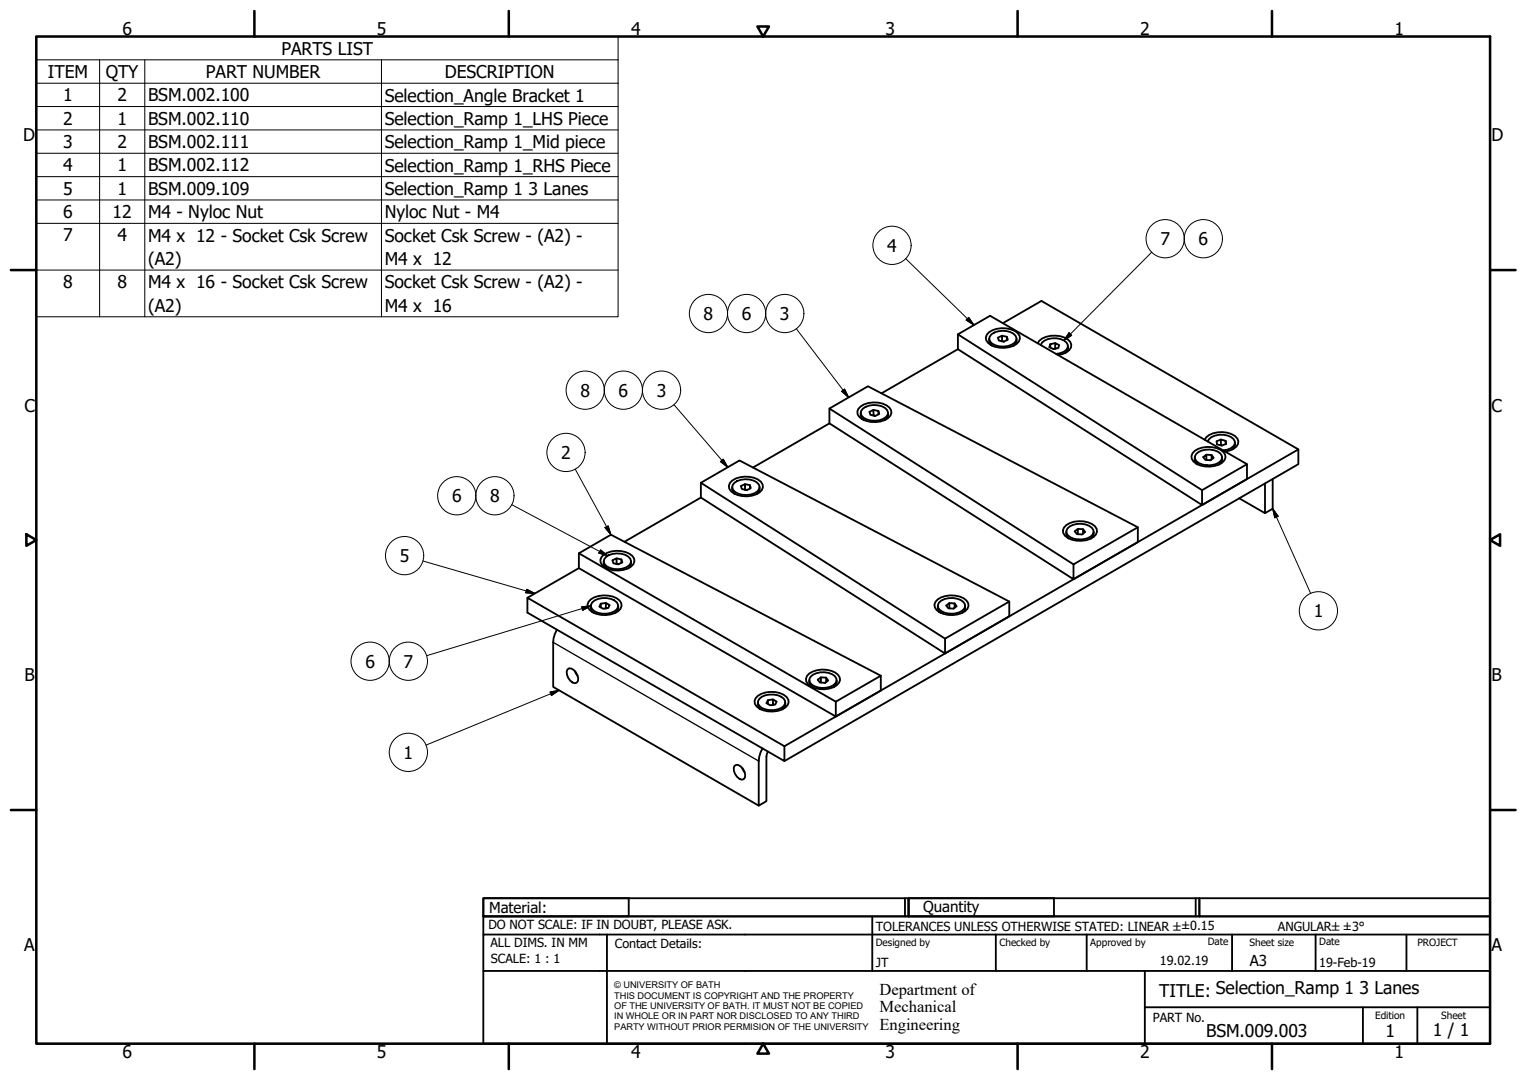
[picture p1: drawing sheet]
<svg xmlns="http://www.w3.org/2000/svg" width="420mm" height="297mm" viewBox="0 0 420 297" stroke-linecap="round" stroke-linejoin="round" font-family="sans-serif">
<!-- layer: Visible (ISO) -->
<g fill="none" stroke="#000" stroke-width=".51">
<path d="M263.6 92l8.8-5.1 70.7 40.8v4l-12.3 7.2M263.6 96l67.2 42.9v-4.1l12.3-7.1M263.6 96v-4l67.2 42.8M263.6 96l-21.1 12.2M272.2 91.3a6.9 6.9 0 0 1 7.9 .4 1.84 1.84 0 0 1-.4 2.9 6.8 6.8 0 0 1-7.9-.3 1.82 1.82 0 0 1 .4-3zM272.2 93.2a1.82 1.82 0 0 0 .8 1.9M272.8 92a5.3 5.3 0 0 1 6.6 .4 1.66 1.66 0 0 1-1.1 2.4 5.3 5.3 0 0 1-5.9-.9l-.2-.6 .1-.7zM275.7 93.8v-1.5l-1.1 .6 .2 .8 1.4 .3M275.7 92.3l1.4 .3v1M275.7 93.8l-.1 .1M275.7 93.8l.5 .2M275.9 88.9l10.7-6.1 70.7 40.8v4.1l-141.5 81.6"/>
<path d="M277.1 92.6l.2 .8-1.1 .6M279.7 93.2a1.88 1.88 0 0 1-.8 1.9M285.5 94.4a6 6 0 0 1 7.4-1.6 2.14 2.14 0 0 1 1.3 3.5l-1.8 1.1-1.3 .2M286.4 94.9a3.3 3.3 0 0 1 3.1-1.8 4.2 4.2 0 0 1 4.3 1.8 2.21 2.21 0 0 1-2.1 2.2l-1.1 .3M289 94.7l-.3 .8 1.1 .5 1.4-.3 .2-.8-1.1-.5v1.4M290.3 94.4l-1.3 .3v.9M290.3 95.8l.1 .1M290.3 95.8l-.4 .2M293.9 95.2a1.91 1.91 0 0 1-.8 1.9M228.2 116.4v-4l10.6-6.2 74.3 38.8v4.1l-17.7 10.2M228.2 116.4l67.2 42.9v-4.1l17.7-10.2M228.2 116.4l-21 12.2"/>
<path d="M228.2 112.4l67.2 42.8M236.8 111.8a6.9 6.9 0 0 1 7.9 .3 1.82 1.82 0 0 1-.4 2.9 6.9 6.9 0 0 1-7.8-.3 1.83 1.83 0 0 1 .3-2.9zM236.8 113.6a1.82 1.82 0 0 0 .8 1.9M237.4 112.4a5.3 5.3 0 0 1 6.7 .4 1.68 1.68 0 0 1-1.1 2.4 5.2 5.2 0 0 1-5.9-.9l-.3-.6 .1-.7zM240.3 114.2v-1.5l-1.1 .6 .3 .8 1.3 .3M240.3 112.7l1.4 .3v1M240.3 114.2v.1M240.3 114.2l.5 .2M241.7 113l.2 .9-1.1 .5M244.3 113.6a1.82 1.82 0 0 1-.8 1.9M192.8 136.8v-4l10.7-6.2 74.2 38.8v4.1l-17.7 10.2M192.8 136.8l67.2 42.9v-4.1l17.7-10.2"/>
<path d="M192.8 136.8l-21 12.2M192.8 132.8l67.2 42.8M201.5 132.2a6.9 6.9 0 0 1 7.9 .3 1.84 1.84 0 0 1-.4 2.9 6.9 6.9 0 0 1-7.9-.3 1.85 1.85 0 0 1 .4-2.9zM201.5 134a1.87 1.87 0 0 0 .8 1.9M202.1 132.8a5.3 5.3 0 0 1 6.6 .4 1.7 1.7 0 0 1-1.1 2.5 5.3 5.3 0 0 1-5.9-.9l-.2-.7 .1-.7zM205 134.6v-1.5l-1.1 .6 .2 .8 1.4 .3M205 133.1l1.4 .3v1M205 134.6l-.1 .1M205 134.6l.5 .2M206.4 133.4l.2 .9-1.1 .5M209 134a1.78 1.78 0 0 1-.8 1.9M328.7 124a6.9 6.9 0 0 1 7.9 .3 1.82 1.82 0 0 1-.3 3 6.9 6.9 0 0 1-7.9-.4 1.85 1.85 0 0 1 .3-2.9z"/>
<path d="M328.7 125.8a1.88 1.88 0 0 0 .9 1.9M329.1 124.9a5.3 5.3 0 0 1 6.7-.2 1.55 1.55 0 0 1-.5 2.6 5.6 5.6 0 0 1-6.1-.4l-.4-.6v-.7zM331.5 121a5.9 5.9 0 0 1 7.4-1.6 2.15 2.15 0 0 1 1.3 3.4l-1.9 1.1-1.2 .3M331.9 125.1h1.5v1.3M332.3 121.4a3.7 3.7 0 0 1 4.3-1.8 3.4 3.4 0 0 1 3.2 1.8 2.19 2.19 0 0 1-2.1 2.3l-1.2 .2M333.4 125.1l.5 .8-.8 .7-1.4-.1-.6-.8 .8-.6v1.4M335.9 120.9l1.3 .3v.9M335.9 122.4l-.1 .1M335.9 122.4l.4 .1M336.3 125.8a1.82 1.82 0 0 1-.8 1.9M337.2 121.2l.2 .9-1.3 .5-1.2-.4-.1-.8 1.1-.5v1.5M339.8 121.7a1.82 1.82 0 0 1-.8 2"/>
<path d="M348.1 133v8.1l-7.1-4M350.2 131.7v8.2l-2.1 1.2M357.3 123.6l-141.5 81.6v4.1l-70.7-40.8v-4.1l70.7 40.8M159.3 156.3v-4.1l8.8-5.1 74.3 38.8v4l-12.4 7.2M159.3 156.3l70.7 40.8v-4.1l12.4-7.1M159.3 156.3l-14.2 8.1M159.3 152.2l70.7 40.8M166.1 152.6a6.9 6.9 0 0 1 7.9 .3 1.84 1.84 0 0 1-.4 2.9 6.9 6.9 0 0 1-7.8-.3 1.84 1.84 0 0 1 .3-2.9zM166.1 154.4a1.82 1.82 0 0 0 .8 1.9M166.7 153.2a5.3 5.3 0 0 1 6.7 .4 1.66 1.66 0 0 1-1.1 2.5 5.3 5.3 0 0 1-5.9-.9l-.3-.7 .1-.7zM169.7 155v-1.4l-1.2 .5 .3 .8 1.3 .3M169.7 153.6l1.3 .3v.9"/>
<path d="M169.7 155l-.2 .1M169.7 155l.4 .2M171 153.9l.2 .8-1.1 .5M173.7 154.4a1.88 1.88 0 0 1-.9 1.9M293.4 144.4a6.9 6.9 0 0 1 7.9 .3 1.85 1.85 0 0 1-.4 3 6.9 6.9 0 0 1-7.9-.4 1.82 1.82 0 0 1 .4-2.9zM293.4 146.2a1.82 1.82 0 0 0 .8 2M293.7 145.3a5.2 5.2 0 0 1 6.7-.2 1.52 1.52 0 0 1-.4 2.6 5.6 5.6 0 0 1-6.1-.4l-.4-.6-.1-.7zM296.6 145.5h1.4v1.3M298 145.5l.6 .8-.9 .7-1.4-.1-.6-.8 .9-.6v1.4M300.9 146.2a1.91 1.91 0 0 1-.8 2M153.2 173.2l-.9 2.3-.1 1.2v12.2l56.6 32.7M162.6 164.8a6.9 6.9 0 0 1 7.9 .3 1.86 1.86 0 0 1-.4 3 6.8 6.8 0 0 1-7.9-.3 1.82 1.82 0 0 1 .4-3z"/>
<path d="M162.6 166.6a1.78 1.78 0 0 0 .8 2M163 165.7a5.3 5.3 0 0 1 6.7 0 1.57 1.57 0 0 1-.7 2.5 5.5 5.5 0 0 1-6-.6l-.4-.6v-.7zM165.3 166l-.3 .8 1 .6 1.4-.2 .3-.8-1-.6v1.5M166.7 165.8l-1.4 .2v1.1M166.7 167.3h.1M166.7 167.3l-.2 .1M170.1 166.6a1.84 1.84 0 0 1-.8 2M258 164.8a6.9 6.9 0 0 1 7.9 .3 1.84 1.84 0 0 1-.3 3 6.8 6.8 0 0 1-7.9-.3 1.82 1.82 0 0 1 .3-3zM258 166.6a1.78 1.78 0 0 0 .8 2M258.4 165.7a5.3 5.3 0 0 1 6.7-.1 1.54 1.54 0 0 1-.5 2.5 5.6 5.6 0 0 1-6.1-.4l-.4-.6v-.7zM261.2 165.9l1.5 .1v1.2M262.7 166l.5 .7-.8 .7-1.5-.1-.5-.8 .8-.6v1.4"/>
<path d="M265.6 166.6a1.78 1.78 0 0 1-.8 2M156.1 184.1l.5-.3a2.96 2.96 0 0 1 2.4 3.5l-.3 .5a1.95 1.95 0 0 1-2.4-1.4l-.4-1.7zM158.2 184.6l.7 1.3M208.5 191.4a6.9 6.9 0 0 1 7.9 .3 1.82 1.82 0 0 1-.3 2.9 6.9 6.9 0 0 1-7.9-.3 1.85 1.85 0 0 1 .3-2.9zM208.5 193.2a1.91 1.91 0 0 0 .8 1.9M209 192.2a5.4 5.4 0 0 1 6.7 0 1.58 1.58 0 0 1-.7 2.5 5.6 5.6 0 0 1-6-.5l-.4-.7v-.7zM211.3 192.6l-.4 .8 1 .6 1.4-.2 .4-.8-1-.6v1.4M212.7 192.4l-1.4 .2v1M212.7 193.8v.1M212.7 193.8l-.2 .1M216.1 193.2a1.82 1.82 0 0 1-.8 1.9M222.7 185.2a6.9 6.9 0 0 1 7.9 .4 1.82 1.82 0 0 1-.4 2.9 6.9 6.9 0 0 1-7.9-.3 1.87 1.87 0 0 1 .4-3z"/>
<path d="M222.7 187.1a1.88 1.88 0 0 0 .8 1.9M223 186.2a5.2 5.2 0 0 1 6.7-.2 1.54 1.54 0 0 1-.5 2.5 5.6 5.6 0 0 1-6-.4l-.4-.6-.1-.7zM225.9 186.3l1.4 .1v1.2M227.3 186.4l.6 .7-.9 .7-1.4-.1-.6-.7 .9-.7v1.4M230.2 187.1a1.82 1.82 0 0 1-.8 1.9M202.1 210.7l.4-.3a2.92 2.92 0 0 1 2.5 3.4l-.4 .5a1.99 1.99 0 0 1-2.3-1.4l-.3-.8zM204.2 211.1l.7 1.3M209.8 205.8l-.6 1.2-.4 2.3v12.3l2.1-1.2v-12.3l.4-1.4"/>
</g>
<!-- layer: Visible Narrow (ISO) -->
<path d="M152.2 176.7l56.6 32.6" fill="none" stroke="#000" stroke-width=".36"/>
<!-- layer: Symbol (ISO) -->
<g fill="none" stroke="#000" stroke-width=".28">
<path d="M10 16.5v-6.5h160.1v6.5M10 16.5h160.1v6.4M10 16.5v70.6h160.1v-64.2M27.4 16.5v70.6M39.8 16.5v70.6M105 16.5v70.6M10 22.9h160.1M10 29.3h160.1M10 35.7h160.1M10 42.1h160.1M10 48.6h160.1M10 55h160.1"/>
<path d="M10 61.4h160.1M10 74.3h160.1M249.2 71.1l18.8 18.3M316.9 69.3l-24.1 24.3M219.1 90.4l14.4 18.9M266.6 87.3l1.4 2.1-2.1-1.4zM294.2 91.5l.7 .7-2.1 1.4zM185.4 111.3l14.9 17.2M231.6 107.6l.8-.6 1.1 2.3zM140.8 138.8l26.4 14.1M158.3 129l9.8 18.1M198.2 126.9l.8-.6 1.3 2.2z"/>
<path d="M350.2 139.9l1.5 2.1-.9 .4zM350.2 139.9l10.4 23.3M116.4 154.3l30.8 8.9M165.2 151.2l2 1.7-2.4-.8zM166.5 145.1l.8-.5 .8 2.5zM144.9 162.1l2.3 1.1-2.5-.2zM160 166.9l2.6-.3-2.3 1.2zM162.6 166.6l-45.2 13.7M151.3 190.3l2.5-.4-2.1 1.4zM153.8 189.9l-36.6 15"/>
<circle cx="245.4" cy="67.5" r="5.3"/>
<circle cx="320.6" cy="65.7" r="5.3"/>
<circle cx="331.1" cy="65.7" r="5.3"/>
<circle cx="194.9" cy="86.2" r="5.3"/>
<circle cx="205.4" cy="86.2" r="5.3"/>
<circle cx="215.9" cy="86.2" r="5.3"/>
<circle cx="161" cy="107.3" r="5.3"/>
<circle cx="171.5" cy="107.3" r="5.3"/>
<circle cx="182" cy="107.3" r="5.3"/>
<circle cx="125.7" cy="136.4" r="5.3"/>
<circle cx="136.2" cy="136.4" r="5.3"/>
<circle cx="155.7" cy="124.4" r="5.3"/>
<circle cx="111.3" cy="152.8" r="5.3"/>
<circle cx="362.8" cy="168" r="5.3"/>
<circle cx="101.8" cy="181.9" r="5.3"/>
<circle cx="112.4" cy="181.9" r="5.3"/>
<circle cx="112.4" cy="206.9" r="5.3"/>
</g>
<!-- layer: Border (ISO) -->
<g fill="none" stroke="#000" stroke-width=".7">
<path d="M10 10h400v277h-400zM70 3v7M140 3v7M208.4 7.3h3.2l-1.6 2.7zM280 3v7M350 3v7M3 74.3h7M410 74.3h7M7.3 146.9l2.7 1.6-2.7 1.6zM410 148.5l2.7-1.6v3.2zM3 222.8h7M410 222.8h7"/>
<path d="M70 287v7M140 287v7M210 287l1.6 2.8h-3.2zM280 287v7M350 287v7"/>
</g>
<!-- layer: Title (ISO) -->
<g fill="none" stroke="#000" stroke-width=".51">
<path d="M133 247h40v5h-40zM133 247h117v5h-117zM133 257v-5h277v5M133 257h277v30h-277zM167 257v30M240 252v15M249 247v5M250 247h40v5h-40zM250 247h80v5h-80zM274 257v10M299 257v10M329 247v5"/>
<path d="M330 247h80v5h-80zM339 257v10M362 257v10M387 257v10M133 267h277M315 277h95M315 267v20M375 277v10M390 277v10"/>
</g>
<!-- layer: Symbol (ISO) -->
<g fill="#000" stroke="#000" stroke-width=".28">
<path d="M265.9 88l2.1 1.4zM266.6 87.3l1.4 2.1-2.1-1.4zM294.2 91.5l-1.4 2.1zM294.2 91.5l.7 .7-2.1 1.4zM231.6 107.6l1.9 1.7zM231.6 107.6l.8-.6 1.1 2.3zM198.2 126.9l2.1 1.6zM198.2 126.9l.8-.6 1.3 2.2zM164.8 152.1l2.4 .8zM165.2 151.2l2 1.7-2.4-.8zM166.5 145.1l1.6 2zM166.5 145.1l.8-.5 .8 2.5z"/>
<path d="M350.2 139.9l1.5 2.1zM350.2 139.9l1.5 2.1-.9 .4zM144.7 163l2.5 .2zM144.9 162.1l2.3 1.1-2.5-.2zM160.3 167.8l2.3-1.2zM160 166.9l2.6-.3-2.3 1.2zM151.7 191.3l2.1-1.4zM151.3 190.3l2.5-.4-2.1 1.4z"/>
</g>
<g font-size="4.8">
<text x="33.7" y="9.6">6</text>
<text x="103.7" y="9.6">5</text>
<text x="173.7" y="9.6">4</text>
<text x="243.7" y="9.6">3</text>
<text x="313.7" y="9.6">2</text>
<text x="383.7" y="9.6">1</text>
<text x="77.4" y="15">PARTS LIST</text>
<text x="13.2" y="21.4">ITEM</text>
<text x="29.1" y="21.5">QTY</text>
<text x="56.7" y="21.4">PART NUMBER</text>
<text x="122.4" y="21.5">DESCRIPTION</text>
<text x="17.4" y="27.9">1</text>
<text x="32.3" y="27.9">2</text>
<text x="40.7" y="27.9">BSM.002.100</text>
<text x="105.9" y="27.9">Selection_Angle Bracket 1</text>
<text x="17.4" y="34.3">2</text>
<text x="32.3" y="34.3">1</text>
<text x="40.7" y="34.3">BSM.002.110</text>
<text x="105.9" y="34.3">Selection_Ramp 1_LHS Piece</text>
<text x="6.3" y="38.9">D</text>
<text x="17.4" y="40.7">3</text>
<text x="32.3" y="40.7">2</text>
<text x="40.7" y="40.7">BSM.002.111</text>
<text x="105.9" y="40.8">Selection_Ramp 1_Mid piece</text>
<text x="410.4" y="38.9">D</text>
<text x="17.4" y="47.1">4</text>
<text x="32.3" y="47.1">1</text>
<text x="40.7" y="47.2">BSM.002.112</text>
<text x="105.9" y="47.2">Selection_Ramp 1_RHS Piece</text>
<text x="17.4" y="53.5">5</text>
<text x="32.3" y="53.6">1</text>
<text x="40.7" y="53.6">BSM.009.109</text>
<text x="105.9" y="53.6">Selection_Ramp 1</text>
<text x="145.4" y="53.6">3 Lanes</text>
<text x="17.4" y="60">6</text>
<text x="31" y="60">12</text>
<text x="40.7" y="60">M4 - Nyloc Nut</text>
<text x="105.9" y="60">Nyloc Nut - M4</text>
<text x="17.4" y="66.4">7</text>
<text x="32.3" y="66.4">4</text>
<text x="40.7" y="66.5">M4 x 12 - Socket Csk Screw</text>
<text x="105.9" y="66.5">Socket Csk Screw - (A2) -</text>
<text x="244.1" y="69.2">4</text>
<text x="319.3" y="67.4">7</text>
<text x="329.8" y="67.4">6</text>
<text x="40.7" y="72.9">(A2)</text>
<text x="105.9" y="72.9">M4 x 12</text>
<text x="17.4" y="79.3">8</text>
<text x="32.3" y="79.3">8</text>
<text x="40.7" y="79.3">M4 x 16 - Socket Csk Screw</text>
<text x="105.9" y="79.3">Socket Csk Screw - (A2) -</text>
<text x="40.7" y="85.7">(A2)</text>
<text x="105.9" y="85.7">M4 x 16</text>
<text x="193.6" y="88">8</text>
<text x="204.1" y="88">6</text>
<text x="214.6" y="88">3</text>
<text x="6.7" y="113.2">C</text>
<text x="159.7" y="109.1">8</text>
<text x="170.2" y="109.1">6</text>
<text x="180.7" y="109.1">3</text>
<text x="410.4" y="113.2">C</text>
<text x="154.4" y="126.2">2</text>
<text x="124.4" y="138.1">6</text>
<text x="134.9" y="138.1">8</text>
<text x="110" y="154.6">5</text>
<text x="361.5" y="169.8">1</text>
<text x="100.5" y="183.6">6</text>
<text x="111" y="183.6">7</text>
<text x="6.8" y="187.4">B</text>
<text x="410.4" y="187.4">B</text>
<text x="111" y="208.7">1</text>
<text x="6.7" y="261.7">A</text>
<text x="410.4" y="261.7">A</text>
<text x="319" y="274.2">TITLE: Selection_Ramp 1</text>
<text x="374.1" y="273.4">3 Lanes</text>
<text x="331.9" y="285.3">BSM.009.003</text>
<text x="381.2" y="285.3">1</text>
<text x="394.2" y="285">1 / 1</text>
<text x="33.7" y="291">6</text>
<text x="103.7" y="290.9">5</text>
<text x="173.7" y="290.9">4</text>
<text x="243.7" y="291">3</text>
<text x="313.7" y="291">2</text>
<text x="383.7" y="290.9">1</text>
</g>
<g font-size="4.6">
<text x="242" y="273.7">Department of</text>
<text x="242" y="278.4">Mechanical</text>
<text x="242" y="283.2">Engineering</text>
</g>
<g font-size="4.1">
<text x="134.6" y="251.1">Material:</text>
<text x="254" y="250.8">Quantity</text>
<text x="343.9" y="265.6">A3</text>
</g>
<g font-size="3.5">
<text x="134.4" y="255.6">DO NOT SCALE: IF IN DOUBT, PLEASE ASK.</text>
<text x="241" y="256">TOLERANCES UNLESS OTHERWISE STATED: LINEAR ±±0.15</text>
<text x="351.6" y="256">ANGULAR±±3°</text>
<text x="134.9" y="260.6">ALL DIMS. IN MM</text>
<text x="169.2" y="260.6">Contact Details:</text>
<text x="135.1" y="264.8">SCALE: 1 : 1</text>
<text x="241" y="266">JT</text>
<text x="319.2" y="265.5">19.02.19</text>
<text x="363" y="266">19-Feb-19</text>
<text x="317.2" y="281.2">PART No.</text>
</g>
<g font-size="2.8">
<text x="241" y="260.1">Designed by</text>
<text x="275" y="260.1">Checked by</text>
<text x="300" y="260.1">Approved by</text>
<text x="332.3" y="260">Date</text>
<text x="343.8" y="260.1">Sheet size</text>
<text x="363" y="260">Date</text>
<text x="390" y="260.1">PROJECT</text>
<text x="378.4" y="280.1">Edition</text>
<text x="396.6" y="280.1">Sheet</text>
</g>
<g font-size="2.5">
<text x="169" y="271.9">© UNIVERSITY OF BATH</text>
<text x="169" y="274.7">THIS DOCUMENT IS COPYRIGHT AND THE PROPERTY</text>
<text x="169" y="277.5">OF THE UNIVERSITY OF BATH. IT MUST NOT BE COPIED</text>
<text x="169" y="280.4">IN WHOLE OR IN PART NOR DISCLOSED TO ANY THIRD</text>
<text x="169" y="283.2">PARTY WITHOUT PRIOR PERMISION OF THE UNIVERSITY</text>
</g>
</svg>
